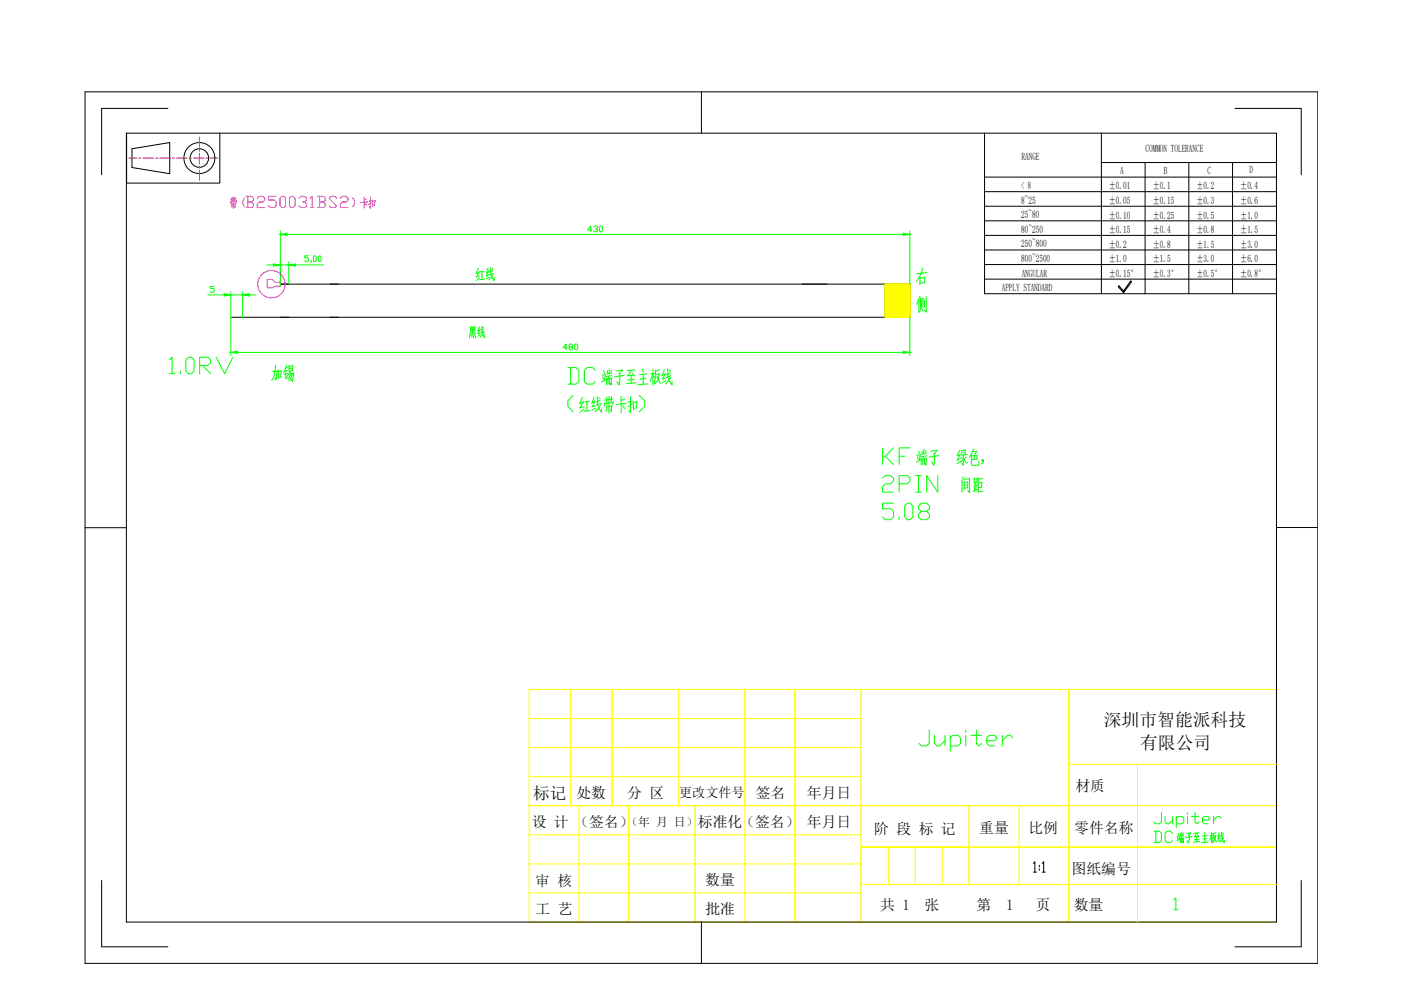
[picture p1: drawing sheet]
<svg xmlns="http://www.w3.org/2000/svg" width="297mm" height="210mm" viewBox="0 0 297 210" stroke-linecap="round" stroke-linejoin="round" font-family="sans-serif">
<!-- layer: 0 -->
<g fill="none" stroke="#000" stroke-width=".21">
<path d="M18 19.5h261.4v184.8h-261.4zM148.7 19.5v8.7M26.8 28.2h243.8v167.3h-243.8zM26.8 28.2v10.6h19.8v-10.6M28 31.5l8-1.3v6.6l-8-1.3zM35.6 23h-14.1v14M208.7 28.2v34.1h61.9M208.7 37.5h61.9M233.5 34.5h37.1M233.5 28.2v34.1M242.8 34.5v27.8M252.1 34.5v27.8"/>
<path d="M261.3 34.5v27.8M261.8 23h14.1v14M208.7 56.1h61.9M208.7 53h61.9M208.7 49.9h61.9M208.7 46.8h61.9M208.7 43.7h61.9M208.7 40.6h61.9M208.7 59.2h61.9M239.8 59.5l.1 .3-1.7 2.3v-.4zM48.9 67.3h22.9M59.4 60.2h133.5v7.1h-122.9"/>
<path d="M187.6 60.2v7.1M237.2 60.6l1 1.1v.4l-1.1-1.3zM18 111.9h8.8M270.6 111.8h8.8M21.5 186.7v14h14.1M148.7 195.5v8.8M219.1 183.1l.3-.4v2.2M219.1 184.9h.7M220.3 183.4v.4M220.3 184.2v.3M221 183.1l.3-.4v2.2M221 184.9h.6"/>
<path d="M275.9 186.7v14h-14.1"/>
<circle cx="42.3" cy="33.5" r="3.3"/>
<circle cx="42.3" cy="33.5" r="1.97"/>
</g>
<g fill="none" stroke="#ff0" stroke-width=".25">
<path d="M187.6 60.2h.1M187.7 60.2l-.1 .2M187.8 60.2l-.2 .3M188 60.2l-.4 .3M188 60.2l-.4 .5M188.1 60.2l-.5 .5M188.3 60.2l-.7 .6M188.3 60.2l-.7 .8M188.4 60.2l-.8 .8M188.6 60.2l-1 .9M188.6 60.2l-1 1.1M188.7 60.2l-1.1 1.1"/>
<path d="M188.8 60.2l-1.2 1.2M188.9 60.2l-1.3 1.4M189 60.2l-1.4 1.4M189.1 60.2l-1.5 1.6M189.2 60.2l-1.6 1.6M189.3 60.2l-1.7 1.7M189.4 60.2l-1.8 1.9M189.5 60.2l-1.9 1.9M189.6 60.2l-2 2M189.7 60.2l-2.1 2.2M189.8 60.2l-2.2 2.2M189.9 60.2l-2.3 2.3"/>
<path d="M190 60.2l-2.4 2.5M190.1 60.2l-2.5 2.5M190.2 60.2l-2.6 2.6M190.3 60.2l-2.7 2.7M190.4 60.2l-2.8 2.8M190.5 60.2l-2.9 2.9M190.6 60.2l-3 3M190.7 60.2l-3.1 3.1M190.8 60.2l-3.2 3.2M190.9 60.2l-3.3 3.3M191 60.2l-3.4 3.4M191.1 60.2l-3.5 3.5"/>
<path d="M191.2 60.2l-3.6 3.6M191.3 60.2l-3.7 3.7M191.4 60.2l-3.8 3.8M191.5 60.2l-3.9 3.9M191.6 60.2l-4 4M191.7 60.2l-4.1 4.1M191.8 60.2l-4.2 4.2M191.9 60.2l-4.3 4.3M192 60.2l-4.4 4.4M192.1 60.2l-4.5 4.5M192.2 60.2l-4.6 4.6M192.3 60.2l-4.7 4.7"/>
<path d="M192.4 60.2l-4.8 4.8M192.5 60.2l-4.9 4.9M192.6 60.2l-5 5M192.7 60.2l-5.1 5.1M192.8 60.2l-5.2 5.2M192.9 60.2l-5.3 5.3M192.9 60.4l-5.3 5.2M192.9 60.5l-5.3 5.2M192.9 60.5l-5.3 5.3M192.9 60.7l-5.3 5.2M192.9 60.7l-5.3 5.3M192.9 60.8l-5.3 5.3"/>
<path d="M192.9 61l-5.3 5.2M192.9 61l-5.3 5.3M192.9 61.1l-5.3 5.3M192.9 61.3l-5.3 5.2M192.9 61.3l-5.3 5.3M192.9 61.4l-5.3 5.3M192.9 61.6l-5.3 5.2M192.9 61.6l-5.3 5.3M192.9 61.7l-5.3 5.3M192.9 61.8l-5.3 5.3M192.9 61.9l-5.3 5.3M192.9 62l-5.2 5.3"/>
<path d="M192.9 62.1l-5.1 5.2M192.9 62.2l-5 5.1M192.9 62.4l-4.9 4.9M192.9 62.4l-4.8 4.9M192.9 62.5l-4.7 4.8M192.9 62.7l-4.6 4.6M192.9 62.7l-4.5 4.6M192.9 62.8l-4.4 4.5M192.9 62.9l-4.3 4.4M192.9 63l-4.2 4.3M192.9 63.1l-4.1 4.2M192.9 63.2l-4.1 4.1"/>
<path d="M192.9 63.3l-3.9 4M192.9 63.4l-3.8 3.9M192.9 63.5l-3.8 3.8M192.9 63.6l-3.6 3.7M192.9 63.7l-3.5 3.6M192.9 63.8l-3.5 3.5M192.9 63.9l-3.3 3.4M192.9 64l-3.2 3.3M192.9 64.1l-3.1 3.2M192.9 64.2l-3 3.1M192.9 64.3l-3 3M192.9 64.4l-2.8 2.9"/>
<path d="M192.9 64.5l-2.7 2.8M192.9 64.6l-2.7 2.7M192.9 64.7l-2.5 2.6M192.9 64.8l-2.4 2.5M192.9 64.9l-2.4 2.4M192.9 65l-2.2 2.3M192.9 65.1l-2.1 2.2M192.9 65.2l-2.1 2.1M192.9 65.3l-1.9 2M192.9 65.4l-1.8 1.9M192.9 65.5l-1.8 1.8M192.9 65.6l-1.6 1.7"/>
</g>
<g fill="none" stroke="#0f0" stroke-width=".21">
<path d="M56.6 56.2h1.4M59.4 49v11.2M59.4 56.2h1.8M60.9 49.7h130.6M61.2 55.5v4.7M62.7 56.2h5.9M65.4 54.2h-.8v.5h.6l.2 .1v.4l-.2 .3h-.4l-.2-.3M66 55.2l-.2 .5M66.6 54.2l.5 .2v.8l-.3 .3-.3-.3v-.8zM67.5 54.4l.2-.2 .4 .2v.8l-.2 .3-.4-.3zM125.5 48.7h-.9l.7-.8v1.2M125.9 48.1l.2-.2h.4l.2 .4-.4 .3"/>
<path d="M126.5 48.6l.2 .1-.2 .4h-.4l-.2-.2M127.3 47.9l.4 .2v.8l-.2 .2-.4-.2v-.8zM192.9 49v11.2M44.1 62.5h3.4M45.4 60.7h-.8v.5h.6l.2 .2v.4l-.2 .2h-.4l-.2-.2M48.9 61.8v13.6M48.9 62.5h2.5M50.4 74.7h141.1M51.4 61.8v5.5M52.8 62.5h1.5M59.4 60.4v-.2v.5M120.2 73.7h-.8l.6-.8v1.3"/>
<path d="M120.4 77.9h1.7l.6 .6v2.4l-.6 .5h-1.7M120.8 73.6l-.2-.2 .2-.5h.4l.3 .5-.3 .2h-.4l-.2 .4 .2 .2h.4l.3-.2-.3-.4M120.9 77.9v3.5M121.8 73.2l.2-.3 .5 .3v.8l-.2 .2-.5-.2zM126.2 78.5l-.6-.6h-1.1l-.6 .6v2.4l.6 .5h1.1l.6-.5M127.8 79.8l.1 .6M128 78.6l.2 .5M128.4 79.6l-.3 1M128.4 79.3l-.8 .3M128.8 78.6v.6M129.1 79.8l-.2 .5M129.2 78.2v1"/>
<path d="M129.5 79.1l-.8 .2M129.6 78.5l-.1 .7M129.8 79.6l-1.3 .2M131.2 79l.2 .7-.1 1.9-.5-.7M132 78.5l-1.4 .2M132 78.4l-.6 .9M132.3 79.6l-2.1 .3M133.8 78.6l-.7 1M133.8 79.6v1.6M134 79l.6 .8M134.3 79.5l-1.2 .2M134.6 78.4l-1.7 .2"/>
<path d="M136.2 78.2l.2 .8M136.4 79.4v2M137.2 79.3l-1.6 .2M138.4 78.3v3.4M138.4 79.3l-.6 1.6M138.4 79.7l.4 .4M138.8 79.2l-.8 .1M139 78.5l-.3 2.9M139.2 79.7l.8 1.5h.1M139.7 79.3l-.6 .1M139.8 79.2l-.3 1.2-.7 1M139.9 78.4l-.9 .3"/>
<path d="M140.9 78.4l-.5 1.2M140.9 79.4l-.6 .2M141.1 79.1l-.6 1.3M141.6 78.2v1.9l.3 .8 .6 .7v-.8M141.9 78.4l.3 .3M142.2 79l-.9 .4M142.2 79.7l-.9 .4M192.9 67.3v8.1M121.5 83.8l-1.1 1.2v1.1l1.1 1.2M123.5 84.2l-.6 1.4 .7-.2M123.8 85.1l-.8 1.4M123.8 86.8l-.9 .6"/>
<path d="M123.8 86.2l-.9 .3M124.5 85.1l-.1 2M125 85.1l-1 .1M125.1 87l-1.3 .2M126 84.2l-.5 1.2M126 85.2l-.6 .3M126.2 84.9l-.6 1.3M126.2 86l-.7 .3M126.3 86.5l-.8 .5M126.6 84.1l.1 1.8 .3 .8 .6 .7v-.7M127 84.3l.3 .3M127.3 84.9l-.9 .4"/>
<path d="M127.3 85.9l-.3 .6-.8 .7M127.3 85.6l-.9 .3M128.3 85.3l-.2 .8M128.4 80.5l-.8 .5M128.6 80.3v1.3M128.7 84.2v1.1M128.7 85.9v1.3M128.9 80.3v1.2M129.1 84v1.3M129.1 85.6v2M129.2 80.3v1.2M129.7 80.2l-1.1 .2"/>
<path d="M129.7 84l-.2 1.2M129.7 86.1l-1 .2M129.7 80.1l-.1 1.5-.2-.3M129.7 86l-.1 1.2-.3-.2M130 84.6l-1.8 .2M130 85.3l-1.8 .3M130 85.2l-.1 .6M131.7 84v1.6M131.7 85.6v1.9M132 86l.5 .7M132.5 84.7l-.8 .1M132.8 85.5l-2.2 .3"/>
<path d="M133.7 84.1v3.4l-.4-.5M134 85.1l-.8 .2M134 85.6l-.9 .7M134.2 85l.1 1.9M134.5 80.4l-1.4 .2M134.8 81.2l-2 .2M135 86.5l-.7 .1M135 85.2l-.7 .1M135 85.1l-.1 1.4M135.5 83.8l1.2 1.2v1.1l-1.2 1.2M137 80.3l-1.3 .1M137.4 81.4l-2.1 .1"/>
<path d="M141.1 80.1l-.7 .3M141.2 80.7l-.8 .4M142.2 80.1l-1.1 1.3M187.1 95v3.5M187.7 96.7l1.7 1.8M189.4 95l-1.7 1.7h-.6M190.6 96.7h1.2M193 95h-2.4v3.5M194.6 96.8v.7M194.7 95.6l.2 .5M195.1 96.6l-.2 1M195.2 97.5l-.9 .5"/>
<path d="M195.2 96.4l-.8 .2M195.3 97.3v1.3M195.5 95.6v.7M195.7 97.4v1.1M195.8 96.8l-.1 .5M195.9 95.2v1M196 97.3v1.2M196.3 96.1l-.8 .2M196.3 95.5v.8M196.4 97.2l-1.1 .2M196.4 97.2l-.1 1.4-.2-.3M196.5 96.6l-1.3 .3"/>
<path d="M198 96.1l.2 .6-.2 1.9-.5-.7M198.7 95.5l-1.3 .1M198.7 95.4l-.6 .9M199.1 96.6l-2.1 .3M203.5 96.5l-.6 .1M203.5 95.5l-.5 1.1M203.6 96.2l-.6 1.3M203.7 97.8l-.8 .5M203.7 97.3l-.8 .3M203.7 96.9l.3 .3M204.2 97.5l-.6 .5M204.3 96.5v2.1l-.4-.3"/>
<path d="M204.3 97.1l.6 1h.2M204.4 95.9l-.5 .1M204.7 95.4l-.9 .1M204.7 95.3l-.1 1.1M204.9 96.9l-.5 .4M205.1 96.4l-1.3 .1M206 96.4v2l.1 .2M206.5 95.2l-.9 1.7M206.6 96.6l-.1 .8M207 95.7l-.8 .1M207.1 95.6l-.5 1M207.1 96.6l-1.1 .1"/>
<path d="M207.2 96.5l-.1 .8M207.2 97.3l-1.2 .2M207.5 97.9l.1 .7-1.5 .1M208.2 97.6h.2M208.4 97.6h.1M208.5 97.7a.5 .5 0 0 1-.4 .6M187.1 101.4l.6-.6h1.1l.6 .6v.6l-.6 .6h-1.1l-.6 .6v1.2h2.3M189.4 106.7h-2.3v1.2h1.7l.6 .5v1.2l-.6 .6h-1.1l-.6-.6M190.6 102.6h1.8l.6-.6v-.6l-.6-.6h-1.8v3.6M190.6 109.6v.6M192.4 106.7h.6l.5 .6v2.3l-.5 .6h-.6l-.6-.6v-2.3zM194.1 100.8h1.2"/>
<path d="M194.1 104.4h1.2M194.7 100.8v3.6M195.3 108.4l-.6-.5v-.6l.6-.6h1.2l.6 .6v.6l-.6 .5h-1.2l-.6 .6v.6l.6 .6h1.2l.6-.6v-.6l-.6-.6M198.8 100.8v3.6l-2.3-3.6v3.6M204 101.8v2.6M204 101.1l.3 .5M204.4 102.1v1.6M204.9 102.8l-.5 .1M205.2 102.2l-.8 .1M205.2 102.1l-.1 1.3M205.2 103.4l-.8 .1M205.6 101.4v3.1l-.4-.5"/>
<path d="M205.6 101.5l-1.1 .1M206.5 101.3l.1 1.2M206.5 102.7l.1 1.4M206.9 102.3v1.6M207.1 101.5l-.5 .1M207.2 101.4l-.1 .8M207.2 102.2l-.6 .1M207.3 102.9l-.4 .1M207.3 103.8l-1 .4M207.4 101.4v3M208.2 102.3l-.8 .1M208.2 103.3l-.8 .1"/>
<path d="M208.2 102.2l-.1 1.1M208.3 101.4l-.9 .2M208.4 104.2l-1 .1M244.6 176.2h1.2l.5 .5v1.5l-.5 .4h-1.2M245.1 176.2v2.4M246.3 172.3v2l-.5 .4h-.7l-.5-.4M247 173.1v1.2l.4 .4h.4l.8-.8M248.6 176.7l-.4-.5h-.8l-.4 .5v1.5l.4 .4h.8l.4-.4M248.6 173.1v1.6M249.4 173.5l.4-.4h.8l.4 .4v.8l-.4 .4h-1.2M249.4 173.1v2.4M249.7 177.5v.4"/>
<path d="M249.8 176.7l.1 .3M250.1 177.3l-.2 .8M250.1 177.9l-.6 .4M250.1 177.2l-.5 .1M250.2 177.8v.9M250.3 176.7v.4M250.4 177.9v.7M250.6 176.4v.7M250.6 177.5l-.2 .3M250.7 177.8v.8M250.8 177l-.5 .2M250.9 176.6l-.1 .5"/>
<path d="M250.9 177.8l-.7 .1M251 177.8l-.1 .9-.2-.2M251 177.4l-.9 .1M251.8 172.3v.4M251.8 173.1v1.6M252 177l.1 .5-.1 1.2-.3-.5M252.5 176.6l-.9 .1M252.5 176.6l-.4 .6M252.6 173.1h1.6M252.7 177.4l-1.4 .2M253.4 172.3v2l.3 .4 .5-.4M253.7 176.7l-.4 .7"/>
<path d="M253.7 177.3v1.1M253.9 177l.4 .5M254.1 177.3l-.9 .1M254.2 177.9l-1 .1M254.3 176.6l-1.2 .1M254.4 178.4l-1.4 .2M254.9 173.9h1.2l.4-.4-.4-.4h-.7l-.5 .4v.8l.5 .4h.7M255.4 176.4l.1 .6M255.4 177.2v1.4M255.9 177.8l-.9 .1M256 177.2h-1.1M256.1 178.6l-1.4 .1"/>
<path d="M256.9 176.5v2.3M256.9 177.2l-.4 1M256.9 177.4l.2 .3M257.1 177.1l-.6 .1M257.2 176.6l-.2 2M257.3 173.1v1.6M257.3 177.2l.5-.1-.2 .8-.5 .7M257.4 177.5l.6 1M257.9 176.5l-.7 .3M258.5 177.2l-.4 .2M258.5 176.6l-.3 .7M258.7 177l-.5 .9"/>
<path d="M258.7 177.8l-.5 .1M258.7 178.1l-.5 .3M258.9 173.5l-.4-.4h-.4l-.8 .8M259 176.4v1.3l.2 .5 .4 .5v-.5M259.2 176.6l.2 .2M259.4 177l-.6 .2M259.4 177.7l-.7 .9M259.4 177.4l-.6 .3M248.9 190.8l.4-.4v2.5M248.9 192.9h.8"/>
<circle cx="208.3" cy="97.6" r=".15"/>
<circle cx="208.3" cy="97.6" r=".06"/>
</g>
<!-- layer: 0 -->
<g fill="none" stroke="#ff0" stroke-width=".21">
<path d="M112.2 158.5h70.4M112.2 152.4h70.4M121 146.2v24.6M143.9 146.2v24.6M157.9 146.2h-45.7v24.6h17.6v-24.6v24.6h28.1M157.9 146.2v24.6h10.6M157.9 146.2h10.6v24.6M157.9 146.2v49.3M168.5 146.2h14.1v24.6h-14.1zM182.6 146.2h44v24.6h-44zM226.6 146.2v33.4h44v15.9h-44v-15.9h44v-17.5M226.6 146.2h44v15.9h-44z"/>
<path d="M112.2 170.8h21.1v24.7h-21.1zM112.2 177h70.4M112.2 164.7h70.4M122.8 170.8v24.7M133.3 170.8h14.1v24.7h-14.1zM147.4 170.8h21.1v24.7h-21.1zM168.5 170.8h14.1v24.7h-14.1zM182.6 170.8h22.9v8.8h-22.9v7.9h22.9v-7.9h-22.9zM182.6 179.6h22.9v7.9h-22.9zM188.3 179.6v7.9M194.1 179.6v7.9M199.8 179.6v7.9"/>
<path d="M216.1 170.8v16.7M226.6 170.8v8.8h-21.1v7.9h21.1M226.6 170.8h-21.1v8.8h21.1v7.9M226.6 170.8h44M241.2 162.1v33.4M112.2 189.3h70.4M112.2 183.2h70.4M182.6 187.5h44v8h-44zM226.6 187.5h44"/>
</g>
<!-- layer: DEFAULT_1 -->
<g fill="none" stroke="#f00" stroke-width=".21">
<path d="M27.3 33.5h1.7M29.4 33.5h.4M30.3 33.5h2.3M33 33.5h.4M33.9 33.5h2.2M36.5 33.5h.5M37.4 33.5h2.3M40.1 33.5h.5M41 33.5h2.2M42.3 29.1v2.1M42.3 31.7v.4M42.3 32.6v2.2"/>
<path d="M42.3 35.2v.4M42.3 36.1v2.1M43.7 33.5h.4M44.6 33.5h1.6"/>
</g>
<g fill="#0f0" stroke="#0f0" stroke-width=".21">
<path d="M51.4 62.5l1.4-.2v.5z"/>
<path d="M47.5 62.3l1.4 .2-1.4 .3z"/>
<path d="M191.5 74.5l1.4 .2-1.4 .2z"/>
<path d="M59.4 49.7l1.5-.3v.5z"/>
<path d="M191.5 49.4l1.4 .3-1.4 .2z"/>
<path d="M58 56l1.4 .2-1.4 .2z"/>
<path d="M61.2 56.2l1.5-.2v.4z"/>
</g>
<g fill="none" stroke="#f0f" stroke-width=".21">
<path d="M48.9 42.7v.5M49.2 41.9v.8M49.2 43.1v.8M49.5 41.8v.9M49.5 42.8v1.4M49.9 41.8l-.1 .8M49.9 43.2l-.7 .1M49.9 43.1l-.1 .8-.1-.1M50.1 42.2l-1.2 .1M50.1 42.7l-1.2 .1M50.2 42.6l-.2 .4M51.9 42a1.25 1.25 0 0 0 0 1.8"/>
<path d="M52.2 41.6h1.1l.4 .4v.4l-.4 .4M52.5 42.8h.8l.4 .4v.4l-.4 .4h-1.1M52.5 41.6v2.4M54.5 42l.4-.4h.9l.3 .4v.4l-.3 .4h-.9l-.4 .4v.8h1.6M58.5 41.6h-1.6v.8h1.3l.3 .4v.8l-.3 .4h-.8l-.5-.4M59.4 59.9h-1.1l-.6-.7h-1.1v1.8h1.1l.6-.3h1.1M59.7 41.6h.5l.3 .4v1.6l-.3 .4h-.5l-.3-.4v-1.6zM61.3 42l.5-.4h.3l.5 .4v1.6l-.5 .4h-.3l-.5-.4zM63.4 42l.4-.4h.8l.4 .4v.4l-.4 .4h-.4M64.6 42.8l.4 .4v.4l-.4 .4h-.8l-.4-.4M65.7 42l.5-.4v2.4M65.7 44h.8"/>
<path d="M67.4 41.6h1.2l.4 .4v.4l-.4 .4M67.8 42.8h.8l.4 .4v.4l-.4 .4h-1.2M67.8 41.6v2.4M71.4 42l-.4-.4h-.8l-.4 .4 1.6 1.6-.4 .4h-.8l-.4-.4M72.2 42l.4-.4h.8l.4 .4v.4l-.4 .4h-.8l-.4 .4v.8h1.6M74.8 42a1.25 1.25 0 0 1 0 1.8M77.2 41.8v2.4M77.4 43.1l.4 .5M77.7 42.2l-.5 .1M77.9 42.8l-1.4 .2M78.6 41.8v2.4l-.3-.3M78.8 42.5l-.6 .1"/>
<path d="M78.8 42.9l-.6 .4M79 42.4v1.3M79.5 43.4l-.5 .1M79.5 42.5l-.1 .9M79.5 42.6l-.5 .1"/>
<circle cx="57.6" cy="60.3" r="2.9"/>
</g>
<text font-size="8.4" fill="#0f0" x="194" y="160.5">Jupiter</text>
<g font-size="7.1" fill="#0f0">
<text x="34.9" y="80.4">1.0RV</text>
<text x="56.8" y="82.2">加锡</text>
</g>
<text font-size="6.2" fill="#0f0" x="100.2" y="60.7">红线</text>
<g font-size="5.7" fill="#0f0">
<text x="197.9" y="67.4" transform="rotate(-90 197.9 67.4)">右侧</text>
<text x="98.4" y="73">黑线</text>
</g>
<g font-size="3.8">
<text x="234" y="153.9">深圳市智能派科技</text>
<text x="241.7" y="158.8">有限公司</text>
</g>
<text font-size="3.5" x="113.1" y="169.4">标记</text>
<g font-size="3.1">
<text x="228" y="167.7">材质</text>
<text x="122.2" y="169.2">处数</text>
<text x="133" y="169.2">分 区</text>
<text x="160.2" y="169.2">签名</text>
<text x="171.1" y="169.2">年月日</text>
<text x="112.7" y="175.3">设 计 （签名）</text>
<text x="148" y="175.4">标准化（签名） 年月日</text>
<text x="185.3" y="176.7">阶 段 标 记</text>
<text x="207.6" y="176.7">重量</text>
<text x="218.1" y="176.7">比例</text>
<text x="227.8" y="176.6">零件名称</text>
<text x="227.2" y="185.2">图纸编号</text>
<text x="113.5" y="187.7">审 核</text>
<text x="149.5" y="187.7">数量</text>
<text x="113.5" y="193.8">工 艺</text>
<text x="149.6" y="193.9">批准</text>
<text x="186.6" y="193">共 1</text>
<text x="196" y="193">张</text>
<text x="207.1" y="193">第</text>
<text x="213.4" y="193">1</text>
<text x="219.6" y="193">页</text>
<text x="227.7" y="193">数量</text>
</g>
<text font-size="2.8" x="144" y="169">更改文件号</text>
<text font-size="2.5" x="132.8" y="175.1">（年 月 日）</text>
<g font-size="2.2">
<text x="216.6" y="33.9">RANGE</text>
<text x="242.9" y="32.2">COMMON TOLERANCE</text>
<text x="216.5" y="40.1">&lt; 8</text>
<text x="235.1" y="40.2">±0.01</text>
<text x="237.5" y="36.9">A</text>
<text x="244.4" y="40.2">±0.1</text>
<text x="246.8" y="36.9">B</text>
<text x="253.7" y="40.2">±0.2</text>
<text x="256" y="36.9">C</text>
<text x="262.9" y="40.2">±0.4</text>
<text x="264.9" y="36.7">D</text>
<text x="216.5" y="46.3">25~80</text>
<text x="216.5" y="43.2">8~25</text>
<text x="235.1" y="46.4">±0.10</text>
<text x="235.1" y="43.3">±0.05</text>
<text x="244.4" y="46.4">±0.25</text>
<text x="244.4" y="43.3">±0.15</text>
<text x="253.7" y="43.3">±0.3</text>
<text x="253.7" y="46.4">±0.5</text>
<text x="262.9" y="43.3">±0.6</text>
<text x="262.9" y="46.4">±1.0</text>
<text x="216.5" y="49.4">80~250</text>
<text x="216.5" y="52.5">250~800</text>
<text x="235.1" y="52.5">±0.2</text>
<text x="235.1" y="49.4">±0.15</text>
<text x="244.4" y="49.4">±0.4</text>
<text x="244.4" y="52.5">±0.8</text>
<text x="253.7" y="49.4">±0.8</text>
<text x="253.7" y="52.5">±1.5</text>
<text x="262.9" y="49.4">±1.5</text>
<text x="262.9" y="52.5">±3.0</text>
<text x="216.5" y="55.5">800~2500</text>
<text x="216.6" y="58.6">ANGULAR</text>
<text x="235.1" y="55.6">±1.0</text>
<text x="235.1" y="58.7">±0.15°</text>
<text x="244.4" y="55.6">±1.5</text>
<text x="244.4" y="58.7">±0.3°</text>
<text x="253.7" y="55.6">±3.0</text>
<text x="253.7" y="58.7">±0.5°</text>
<text x="262.9" y="55.6">±6.0</text>
<text x="262.9" y="58.7">±0.8°</text>
<text x="212.4" y="61.6">APPLY STANDARD</text>
</g>
</svg>
